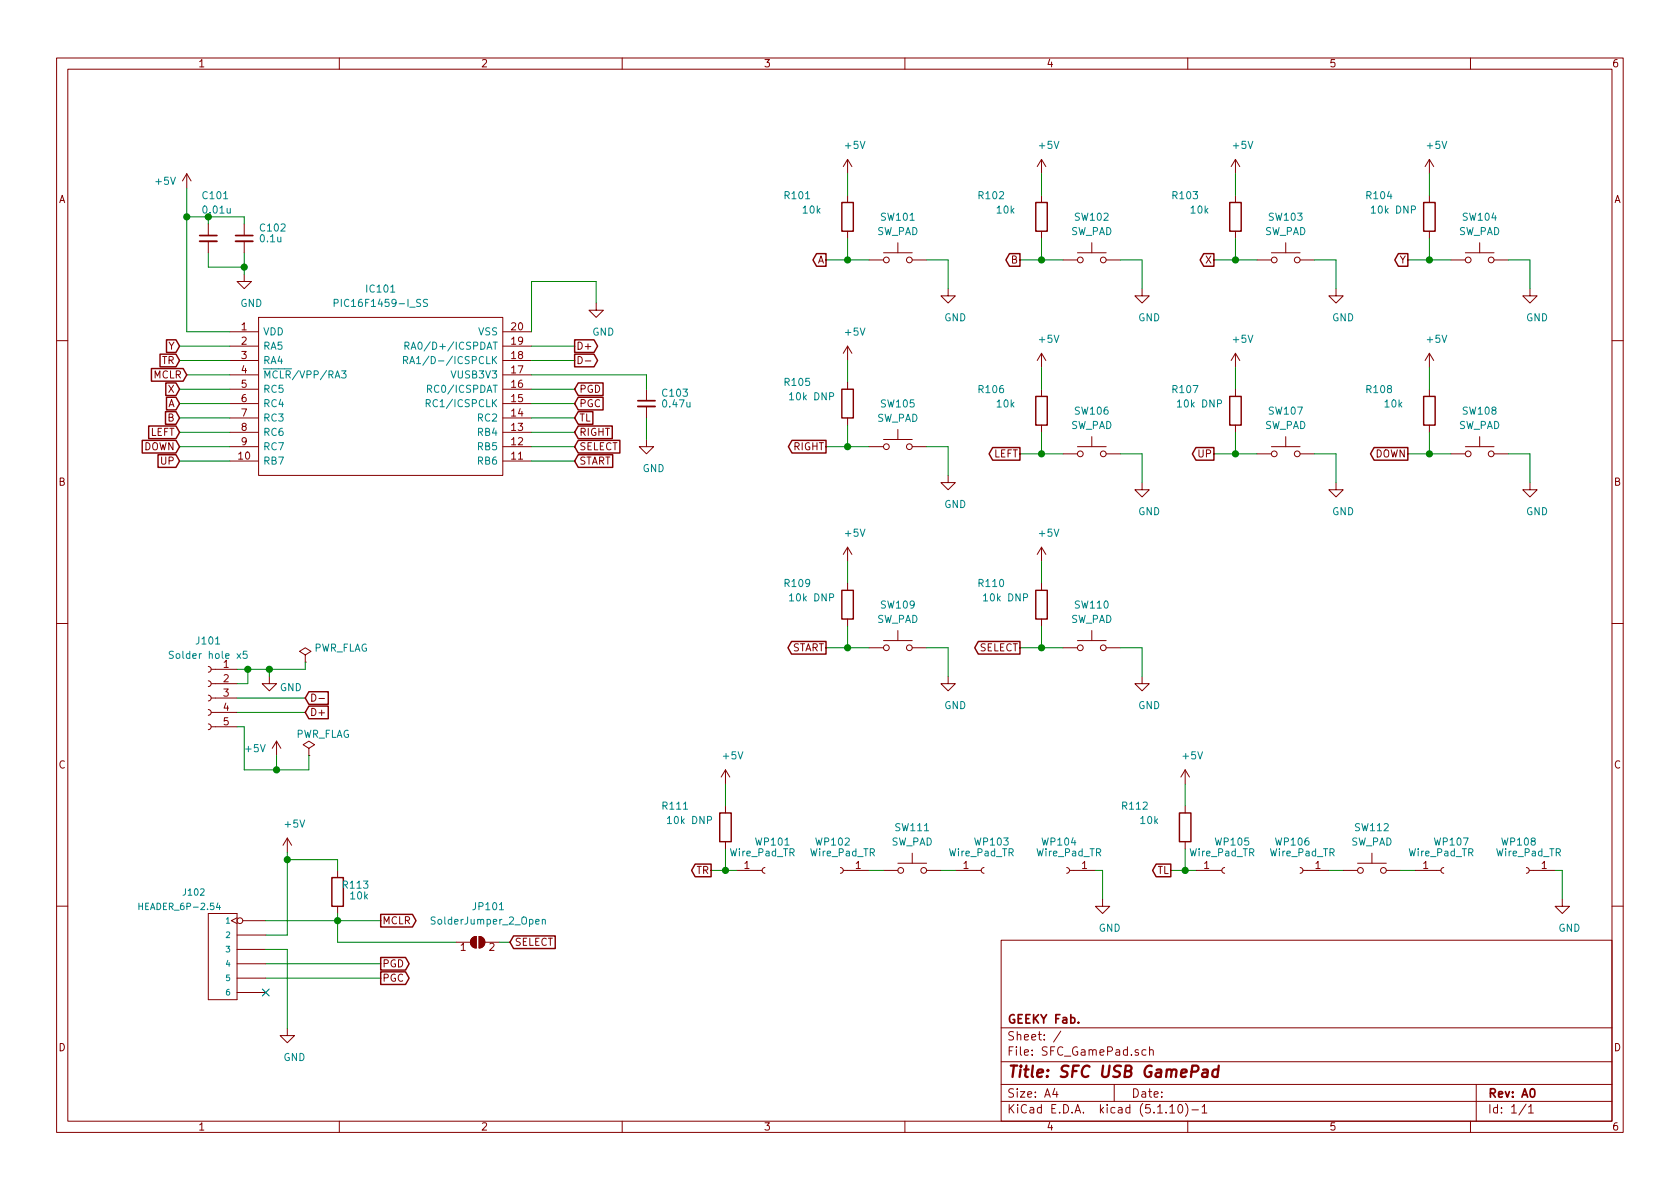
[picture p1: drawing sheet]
<svg xmlns="http://www.w3.org/2000/svg" width="297mm" height="210mm" viewBox="0 0 297 210" stroke-linecap="round" stroke-linejoin="round" font-family="sans-serif">
<g fill="none" stroke="#840000" stroke-width=".18">
<path d="M10 10.3h277v189.9h-277zM12 12.2h273v186.1h-273zM60 10.3v1.9M110 10.3v1.9M160 10.3v1.9M210 10.3v1.9M260 10.3v1.9M33 30.7l-.7 1.3M33 30.7v2.6M33 30.7l.8 1.3M36.8 39.6v2.1M43.2 39.6v2.1"/>
<path d="M149.9 28.2v2.5M149.9 34.5v1.3M149.9 28.2l-.8 1.3M149.9 28.2l.7 1.3M184.1 28.2l-.7 1.3M184.1 28.2v2.5M184.1 34.5v1.3M184.1 28.2l.8 1.3M218.4 28.2l-.7 1.3M218.4 28.2v2.5M218.4 34.5v1.3M218.4 28.2l.8 1.3"/>
<path d="M252.7 28.2v2.5M252.7 34.5v1.3M252.7 28.2l-.7 1.3M252.7 28.2l.8 1.3M36.8 42.7v2M40.6 58.7h5.1M43.2 48.5v1.3h1.2l-1.2 1.2-1.3-1.2h1.3M43.2 42.7v2M45.7 56.1h43.2v28h-43.2zM88.9 58.7h5.1M105.4 53.6v1.3h1.3l-1.3 1.2-1.3-1.2h1.3M149.9 40.9v1.3"/>
<path d="M153.7 46h2.5M156.2 44.7h5.1M158.7 42.9v1.8M161.3 46h2.5M167.6 51v1.3h1.3l-1.3 1.3-1.2-1.3h1.2M184.1 40.9v1.3M188 46h2.5M190.5 44.7h5.1M193 42.9v1.8M195.6 46h2.5M201.9 51v1.3h1.3l-1.3 1.3-1.2-1.3h1.2M218.4 40.9v1.3"/>
<path d="M222.2 46h2.6M224.8 44.7h5.1M227.3 42.9v1.8M229.9 46h2.5M236.2 51v1.3h1.3l-1.3 1.3-1.3-1.3h1.3M252.7 40.9v1.3M256.5 46h2.6M259.1 44.7h5.1M261.6 42.9v1.8M264.2 46h2.5M270.5 51v1.3h1.3l-1.3 1.3-1.3-1.3h1.3M10 60.2h2"/>
<path d="M40.6 79h5.1M40.6 61.2h5.1M40.6 63.7h5.1M40.6 66.3h5.1M40.6 68.8h5.1M40.6 71.4h5.1M40.6 73.9h5.1M40.6 76.4h5.1M88.9 79h5.1M88.9 61.2h5.1M88.9 63.7h5.1M88.9 66.3h5.1"/>
<path d="M88.9 68.8h5.1M88.9 71.4h5.1M88.9 73.9h5.1M88.9 76.4h5.1M102.2 63a.64 .64 0 0 1 .8 .7 .64 .64 0 0 1-.8 .6zM103.5 63.8h1M114.3 77.7v1.3h1.3l-1.3 1.3-1.3-1.3h1.3M114.3 68.8v2.1M114.3 71.9v2M149.9 61.2v2.5M149.9 67.6v1.2M149.9 73.9v1.3"/>
<path d="M149.9 61.2l-.8 1.3M149.9 61.2l.7 1.3M153.7 79h2.5M156.2 77.7h5.1M158.7 75.9v1.8M161.3 79h2.5M184.1 62.5v2.5M184.1 68.8v1.3M184.1 75.2v1.2M184.1 62.5l-.7 1.2M184.1 62.5l.8 1.2M190.5 79h5.1"/>
<path d="M193 77.2v1.8M218.4 62.5v2.5M218.4 68.8v1.3M218.4 75.2v1.2M218.4 62.5l-.7 1.2M218.4 62.5l.8 1.2M224.8 79h5.1M227.3 77.2v1.8M252.7 62.5v2.5M252.7 68.8v1.3M252.7 75.2v1.2M252.7 62.5l-.7 1.2"/>
<path d="M252.7 62.5l.8 1.2M259.1 79h5.1M261.6 77.2v1.8M285 60.2h2M40.6 81.5h5.1M88.9 81.5h5.1M149.9 96.8v2.5M149.9 96.8l-.8 1.2M149.9 96.8l.7 1.2M167.6 84.1v1.2h1.3l-1.3 1.3-1.2-1.3h1.2M184.1 96.8v2.5M184.1 96.8l-.7 1.2"/>
<path d="M184.1 96.8l.8 1.2M188 80.3h2.5M195.6 80.3h2.5M201.9 85.3v1.3h1.3l-1.3 1.3-1.2-1.3h1.2M222.2 80.3h2.6M229.9 80.3h2.5M236.2 85.3v1.3h1.3l-1.3 1.3-1.3-1.3h1.3M256.5 80.3h2.6M264.2 80.3h2.5M270.5 85.3v1.3h1.3l-1.3 1.3-1.3-1.3h1.3M10 110.3h2M36.8 117.9l.4 .1 .1 .3-.1 .4-.4 .2"/>
<path d="M37.3 118.4h4.6M47.6 119.6v1.3h1.3l-1.3 1.3-1.2-1.3h1.2M54 115.8l1-.6-1-.7-1 .7 1 .6v1.3M54 117.1h.1M149.9 103.1v1.3M149.9 109.5v1.2M153.7 114.5h2.5M156.2 113.3h5.1M158.7 111.5v1.8M161.3 114.5h2.5M167.6 119.6v1.3h1.3l-1.3 1.3-1.2-1.3h1.2M184.1 103.1v1.3"/>
<path d="M184.1 109.5v1.2M188 114.5h2.5M190.5 113.3h5.1M193 111.5v1.8M195.6 114.5h2.5M201.9 119.6v1.3h1.3l-1.3 1.3-1.2-1.3h1.2M285 110.3h2M36.8 128l.4 .1 .1 .3-.1 .4-.4 .2M36.8 125.5l.4 .1 .1 .3-.1 .4-.4 .2M36.8 122.9l.4 .2 .1 .2-.1 .5-.4 .1M36.8 120.4l.4 .1 .1 .3-.1 .4-.4 .2M37.3 128.5h4.6"/>
<path d="M37.3 126h4.6M37.3 123.4h4.6M37.3 120.9h4.6M48.9 131.1l-.8 1.2M48.9 131.1v2.5M48.9 131.1l.8 1.2M54.6 132.3l1-.6-1-.6-1 .6 1 .6v1.3M54.6 133.6h.1M55.1 122.7a.64 .64 0 0 1 .8 .7 .64 .64 0 0 1-.8 .6zM56.4 123.5h1M128.3 136.1l-.8 1.3M128.3 136.1v2.6"/>
<path d="M128.3 136.1l.7 1.3M209.5 136.1v2.6M209.5 136.1l-.7 1.3M209.5 136.1l.8 1.3M50.8 148.2l-.8 1.3M50.8 148.2v2.5M50.8 148.2l.8 1.3M59.7 153.9v1.3M128.3 142.5v1.3M128.3 148.8v1.3M130.2 153.9h4.5M135.3 153.4l-.3 .1-.3 .3 .1 .4 .5 .2"/>
<path d="M148.6 153.4l.3 .1 .2 .3-.1 .4-.4 .2M149.1 153.9h4.6M156.2 153.9h2.5M158.7 152.6h5.1M161.3 150.9v1.7M163.8 153.9h2.6M168.9 153.9h4.6M174 153.4l-.3 .1-.2 .3 .1 .4 .4 .2M188.6 153.4l.3 .1 .2 .3-.1 .4-.4 .2M189.1 153.9h4.6M194.9 159v1.3h1.3l-1.3 1.2-1.2-1.2h1.2M209.5 142.5v1.3"/>
<path d="M209.5 148.8v1.3M211.5 153.9h4.5M216.5 153.4l-.3 .1-.2 .3 .1 .4 .4 .2M229.9 153.4l.3 .1 .2 .3-.1 .4-.4 .2M230.4 153.9h4.5M237.5 153.9h2.5M240 152.6h5.1M242.6 150.9v1.7M245.1 153.9h2.5M250.2 153.9h4.6M255.3 153.4l-.3 .1-.2 .3 .1 .4 .4 .2M269.9 153.4l.3 .1 .2 .3-.1 .4-.4 .2"/>
<path d="M270.4 153.9h4.6M276.2 159v1.3h1.3l-1.3 1.2-1.2-1.2h1.2M10 160.2h2M36.8 161.5h5.1v15.3h-5.1zM41.9 162.3l-1 .5 1 .5M41.9 165.3h5.1M41.9 167.9h5.1M41.9 170.4h5.1M41.9 173h5.1M41.9 175.5h5.1M42.9 162.8h4.1M59.7 160.3v1.2"/>
<path d="M80.6 166.6h2.6M83.4 166l.4-.3 .4-.1v2a1.03 1.03 0 0 1-.9-.6 1.03 1.03 0 0 1 .1-1zM84.7 165.6a1.02 1.02 0 0 1 1 1 1.02 1.02 0 0 1-1 1zM85.7 166.6h2.6M177 166.3h108v32h-108zM285 160.2h2M50.8 181.9v1.2h1.3l-1.3 1.3-1.3-1.3h1.3M60 198.3v1.9M110 198.3v1.9M160 198.3v1.9M177 194.8h108M177 191.8h108"/>
<path d="M177 187.8h108M177 181.8h108M186.5 192.5l-.4 1h1M186.8 193v1M187.6 182.3l-1.3 2M197 191.8v3M202.6 185.7l-.4-.1-.3 .3 .1 .6 .2 .1 .4-.1M203.3 185.7a.37 .37 0 0 1 .6 .1v.8M203.3 185.1v1.5M206.8 195.8l.5-.5v1.5M206.8 196.8h.9M208.5 195.4l.1-.1a.8 .8 0 0 1 .5 .8 .8 .8 0 0 1-.5 .7 1 1 0 0 1-.1-1.4z"/>
<path d="M209.6 195.1a1.71 1.71 0 0 1 0 2.3M210 198.3v1.9M210.7 196.3h1.2M212.5 195.8l.5-.5v1.5M212.5 196.8h.9M260 198.3v1.9M261 191.8v6.5M269.8 195.2l-1.2 2M270.3 195.8l.4-.5v1.5M270.3 196.8h.8"/>
<circle cx="156.7" cy="46" r=".51"/>
<circle cx="160.8" cy="46" r=".51"/>
<circle cx="191" cy="46" r=".51"/>
<circle cx="195.1" cy="46" r=".51"/>
<circle cx="225.3" cy="46" r=".51"/>
<circle cx="229.4" cy="46" r=".51"/>
<circle cx="259.6" cy="46" r=".51"/>
<circle cx="263.7" cy="46" r=".51"/>
<circle cx="156.7" cy="79" r=".51"/>
<circle cx="160.8" cy="79" r=".51"/>
<circle cx="191" cy="80.3" r=".51"/>
<circle cx="195.1" cy="80.3" r=".51"/>
<circle cx="225.3" cy="80.3" r=".51"/>
<circle cx="229.4" cy="80.3" r=".51"/>
<circle cx="259.6" cy="80.3" r=".51"/>
<circle cx="263.7" cy="80.3" r=".51"/>
<circle cx="156.7" cy="114.5" r=".51"/>
<circle cx="160.8" cy="114.5" r=".51"/>
<circle cx="191" cy="114.5" r=".51"/>
<circle cx="195.1" cy="114.5" r=".51"/>
<circle cx="159.3" cy="153.9" r=".51"/>
<circle cx="163.3" cy="153.9" r=".51"/>
<circle cx="240.5" cy="153.9" r=".51"/>
<circle cx="244.6" cy="153.9" r=".51"/>
<circle cx="42.4" cy="162.8" r=".51"/>
</g>
<path d="M212.7 189.2h.8l-.1 1.2M213.5 189.6l-.6 .1a.4 .4 0 0 0-.4 .3 .4 .4 0 0 0 .3 .4l.6-.1M215.4 189.2a.68 .68 0 0 0-1 .3v.8l.3 .1 .6-.1M215.5 188.4l-.3 2" fill="none" stroke="#840000" stroke-width=".41"/>
<g fill="none" stroke="#840000" stroke-width=".25">
<path d="M148.8 35.8h2.1v5.1h-2.1zM183.1 35.8h2.1v5.1h-2.1zM217.4 35.8h2.1v5.1h-2.1zM251.7 35.8h2v5.1h-2zM144.4 44.9h1.6v2.2h-1.6l-.7-1.1zM178.5 44.9h1.8v2.2h-1.8l-.6-1.1zM212.8 44.9h1.8v2.2h-1.8l-.6-1.1zM247.2 44.9h1.7v2.2h-1.7l-.6-1.1zM25.1 77.9h6l.6 1.1-.6 1.1h-6zM26.3 75.3h4.8l.6 1.1-.6 1.2h-4.8zM26.8 65.2h5.6l.6 1.1-.6 1.1h-5.6zM28.3 62.6h2.8l.6 1.1-.6 1.2h-2.8z"/>
<path d="M29.3 72.8h1.8l.6 1.1-.6 1.1h-1.8zM29.3 67.7h1.8l.6 1.1-.6 1.1h-1.8zM29.4 60.1h1.7l.6 1.1-.6 1.1h-1.7zM29.4 70.3h1.7l.6 1.1-.6 1.1h-1.7zM101.6 62.6h3.4l.7 1.1-.7 1.2h-3.4zM101.6 60.1h3.4l.7 1.1-.7 1.1h-3.4zM102.2 70.3h4.4v2.2h-4.4l-.6-1.1zM102.2 77.9h7.4v2.2h-7.4l-.6-1.1zM102.2 75.3h6.1v2.3h-6.1l-.6-1.2zM102.2 67.7h4.4v2.2h-4.4l-.6-1.1zM102.2 72.8h2.6v2.2h-2.6l-.6-1.1zM140 77.9h6v2.2h-6l-.6-1.1z"/>
<path d="M148.8 68.8h2.1v5.1h-2.1zM175.5 79.1h4.8v2.3h-4.8l-.6-1.1zM183.1 70.1h2.1v5.1h-2.1zM211.5 79.1h3.1v2.3h-3.1l-.7-1.1zM217.4 70.1h2.1v5.1h-2.1zM243 79.1h5.9v2.3h-5.9l-.7-1.1zM251.7 70.1h2v5.1h-2zM27.9 80.4h3.2l.6 1.1-.6 1.1h-3.2zM102.2 80.4h6.1v2.2h-6.1l-.6-1.1zM140 113.4h6v2.3h-6l-.7-1.2zM148.8 104.4h2.1v5.1h-2.1zM173 113.4h7.3v2.3h-7.3l-.7-1.2z"/>
<path d="M183.1 104.4h2.1v5.1h-2.1zM54.6 122.3h3.4v2.3h-3.4l-.6-1.2zM54.6 124.9h3.4v2.2h-3.4l-.6-1.1zM58.7 155.2h2v5.1h-2zM122.9 152.8h2.8v2.2h-2.8l-.6-1.1zM127.3 143.8h2v5h-2zM204.4 152.8h2.6v2.2h-2.6l-.6-1.1zM208.5 143.8h2.1v5h-2.1zM67.3 161.7h5.6l.7 1.1-.7 1.1h-5.6zM67.3 171.9h4.4l.6 1.1-.6 1.1h-4.4zM67.3 169.3h4.4l.6 1.1-.6 1.1h-4.4zM90.8 165.5h7.4v2.2h-7.4l-.6-1.1z"/>
</g>
<g fill="none" stroke="#008484" stroke-width=".18">
<path d="M59.1 53.6l.6-.1v-.4l-.1-.2h-.5v1.3M75.6 53l-.5-.1-.2 .2v.2l.1 .2 .5 .2 .1 .3-.3 .2-.4-.1M59.3 66.8l.4-1.2 .4 1.2M60.4 65.6h.8l-.4 .5 .3 .1 .1 .4-.3 .2-.5-.1M71.3 63.7l.7-.1v-.4l-.7-.2v1.3M71.6 61.2l.6-.1 .1-.5-.2-.1h-.5v1.3M71.7 63.7l.4 .6M71.9 61.2l.4 .6M72.4 64.3l.5-1.3 .4 1.3M72.6 64h.6M72.7 61.8l.4-1.3 .4 1.3M72.8 61.4h.6"/>
<path d="M75.4 71.3l.6-.1v-.4l-.2-.1h-.4v1.2M75.6 68.8l.6-.1 .1-.2v-.3l-.2-.1h-.5v1.3M75.6 71.3l.5 .6M30.7 115.2h-.5l-.2 .1v.3l.5 .3 .2 .3-.3 .2h-.5M43.7 115.2h-.6l-.1 .6 .2-.2 .5 .2v.5l-.2 .1-.5-.1M24.6 159.7v1.2M38.5 159.7l-.2 .8h.7M24.6 160.2h.6M38.8 160.1v.8M95.9 162.7l.2-.1h.3v.8M95.9 162.6v.8"/>
</g>
<path d="M35.3 42.7h3.1M41.7 42.7h3M112.8 71.9h3" fill="none" stroke="#840000" stroke-width=".33"/>
<path d="M35.3 41.7h3.1M41.7 41.7h3M112.8 70.9h3" fill="none" stroke="#840000" stroke-width=".3"/>
<g fill="#840000" stroke="#840000" stroke-width=".18">
<path d="M83.4 166l.4-.3 .4-.1v2a1.03 1.03 0 0 1-.9-.6 1.03 1.03 0 0 1 .1-1z"/>
<path d="M84.7 165.6a1.02 1.02 0 0 1 1 1 1.02 1.02 0 0 1-1 1z"/>
</g>
<g fill="none" stroke="#008400" stroke-width=".18">
<path d="M33 38.3h10.2v1.3M33 33.3v25.4h7.6M36.8 38.3v1.3M149.9 30.7v3.8M184.1 30.7v3.8M218.4 30.7v3.8M252.7 30.7v3.8M36.8 44.7v2.5h6.4M43.2 44.7v3.8M105.4 53.6v-3.8h-11.4v8.9M146 46h7.7M149.9 42.2v3.8"/>
<path d="M163.8 46h3.8v5M180.3 46h7.7M184.1 42.2v3.8M198.1 46h3.8v5M214.6 46h7.6M218.4 42.2v3.8M232.4 46h3.8v5M248.9 46h7.6M252.7 42.2v3.8M266.7 46h3.8v5M31.7 76.4h8.9M31.7 61.2h8.9"/>
<path d="M31.7 63.7h8.9M31.7 68.8h8.9M31.7 71.4h8.9M31.7 73.9h8.9M31.7 79h8.9M33 66.3h7.6M94 76.4h7.6M94 66.3h20.3v2.5M94 61.2h7.6M94 63.7h7.6M94 68.8h7.6M94 71.4h7.6"/>
<path d="M94 73.9h7.6M94 79h7.6M114.3 73.9v3.8M146 79h7.7M149.9 63.7v3.9M149.9 75.2v3.8M163.8 79h3.8v5.1M184.1 65v3.8M184.1 76.4v3.9M218.4 65v3.8M218.4 76.4v3.9M252.7 65v3.8"/>
<path d="M252.7 76.4v3.9M31.7 81.5h8.9M94 81.5h7.6M149.9 99.3v3.8M180.3 80.3h7.7M184.1 99.3v3.8M198.1 80.3h3.8v5M214.6 80.3h7.6M232.4 80.3h3.8v5M248.9 80.3h7.6M266.7 80.3h3.8v5M43.8 118.4v2.5h-1.9"/>
<path d="M47.6 118.4v1.2M54 117.1v1.3h-12.1M146 114.5h7.7M149.9 110.7v3.8M163.8 114.5h3.8v5.1M180.3 114.5h7.7M184.1 110.7v3.8M198.1 114.5h3.8v5.1M41.9 128.5h1.3v7.6h11.4v-2.5M41.9 126h12.1M41.9 123.4h12.1M48.9 133.6v2.5"/>
<path d="M128.3 138.7v3.8M209.5 138.7v3.8M50.8 150.7v14.6h-3.8M50.8 152h8.9v1.9M125.7 153.9h4.5M128.3 150.1v3.8M153.7 153.9h2.5M166.4 153.9h2.5M193.7 153.9h1.2v5.1M207 153.9h4.5M209.5 150.1v3.8M234.9 153.9h2.6"/>
<path d="M247.6 153.9h2.6M275 153.9h1.2v5.1M47 167.9h3.8v14M47 162.8h20.3M47 170.4h20.3M47 173h20.3M59.7 161.5v5.1h20.9M88.3 166.6h1.9"/>
</g>
<g fill="#008400" stroke="#008400" stroke-width=".25">
<circle cx="59.7" cy="162.8" r=".51"/>
<circle cx="184.2" cy="114.5" r=".51"/>
<circle cx="149.9" cy="46" r=".51"/>
<circle cx="218.4" cy="80.3" r=".51"/>
<circle cx="184.2" cy="46" r=".51"/>
<circle cx="252.7" cy="46" r=".51"/>
<circle cx="50.8" cy="152" r=".51"/>
<circle cx="184.2" cy="80.3" r=".51"/>
<circle cx="218.4" cy="46" r=".51"/>
<circle cx="33" cy="38.3" r=".51"/>
<circle cx="48.9" cy="136.1" r=".51"/>
<circle cx="252.7" cy="80.3" r=".51"/>
<circle cx="36.8" cy="38.3" r=".51"/>
<circle cx="209.6" cy="153.9" r=".51"/>
<circle cx="47.6" cy="118.4" r=".51"/>
<circle cx="149.9" cy="79" r=".51"/>
<circle cx="149.9" cy="114.5" r=".51"/>
<circle cx="128.3" cy="153.9" r=".51"/>
<circle cx="43.8" cy="118.4" r=".51"/>
<circle cx="43.2" cy="47.2" r=".51"/>
</g>
<path d="M46.4 174.9l1.2 1.2M47.6 174.9l-1.2 1.2" fill="none" stroke="#000084" stroke-width=".18"/>
<text font-size="2.8" fill="#840000" x="178" y="190.5">Title: SFC USB GamePad</text>
<g font-size="2.1" fill="#840000">
<text x="178" y="184">Sheet: /</text>
<text x="178" y="181">GEEKY Fab.</text>
<text x="178" y="186.7">File: SFC_GamePad.sch</text>
<text x="178" y="196.9">KiCad E.D.A. kicad (5.1.10)-1</text>
<text x="178" y="194.1">Size: A4</text>
<text x="200" y="194.1">Date:</text>
<text x="263" y="194.1">Rev: A0</text>
<text x="263" y="196.9">Id: 1/1</text>
</g>
<g font-size="1.8" fill="#840000">
<text x="35" y="11.9">1</text>
<text x="85" y="11.9">2</text>
<text x="135" y="11.9">3</text>
<text x="185" y="11.9">4</text>
<text x="235" y="11.9">5</text>
<text x="285" y="11.9">6</text>
<text x="10.4" y="35.9">A</text>
<text x="285.4" y="35.9">A</text>
<text x="144.5" y="46.6">A</text>
<text x="178.8" y="46.6">B</text>
<text x="213.2" y="46.6">X</text>
<text x="247.5" y="46.6">Y</text>
<text x="42.7" y="58.4">1</text>
<text x="90.5" y="58.4">20</text>
<text x="28.6" y="64.4">TR</text>
<text x="29.8" y="61.8">Y</text>
<text x="42.7" y="61">2</text>
<text x="42.7" y="63.5">3</text>
<text x="90.5" y="61">19</text>
<text x="90.5" y="63.5">18</text>
<text x="101.9" y="61.8">D+</text>
<text x="27.1" y="66.9">MCLR</text>
<text x="29.8" y="69.5">X</text>
<text x="42.7" y="66">4</text>
<text x="42.7" y="68.6">5</text>
<text x="42.7" y="71.1">6</text>
<text x="90.5" y="66">17</text>
<text x="90.5" y="68.6">16</text>
<text x="90.5" y="71.1">15</text>
<text x="102.4" y="69.5">PGD</text>
<text x="26.5" y="77.1">LEFT</text>
<text x="29.7" y="74.5">B</text>
<text x="29.7" y="72">A</text>
<text x="42.7" y="73.7">7</text>
<text x="42.7" y="76.2">8</text>
<text x="90.5" y="73.7">14</text>
<text x="90.5" y="76.2">13</text>
<text x="102.4" y="72">PGC</text>
<text x="102.4" y="77.1">RIGHT</text>
<text x="102.4" y="74.5">TL</text>
<text x="25.4" y="79.6">DOWN</text>
<text x="28.5" y="82.2">UP</text>
<text x="42.2" y="81.3">10</text>
<text x="42.7" y="78.7">9</text>
<text x="90.5" y="78.7">12</text>
<text x="90.5" y="81.3">11</text>
<text x="102.4" y="79.6">SELECT</text>
<text x="102.4" y="82.2">START</text>
<text x="140.3" y="79.6">RIGHT</text>
<text x="175.7" y="80.9">LEFT</text>
<text x="211.9" y="80.9">UP</text>
<text x="243.1" y="80.9">DOWN</text>
<text x="10.4" y="85.9">B</text>
<text x="285.4" y="85.9">B</text>
<text x="39.5" y="118.1">1</text>
<text x="139.9" y="115.2">START</text>
<text x="173.1" y="115.2">SELECT</text>
<text x="39.5" y="120.6">2</text>
<text x="39.5" y="123.2">3</text>
<text x="39.5" y="125.7">4</text>
<text x="39.5" y="128.3">5</text>
<text x="54.8" y="126.6">D+</text>
<text x="10.4" y="135.9">C</text>
<text x="285.4" y="135.9">C</text>
<text x="123.1" y="154.6">TR</text>
<text x="131.6" y="153.7">1</text>
<text x="151.3" y="153.7">1</text>
<text x="170.3" y="153.7">1</text>
<text x="191.3" y="153.7">1</text>
<text x="204.6" y="154.6">TL</text>
<text x="212.9" y="153.7">1</text>
<text x="232.6" y="153.7">1</text>
<text x="251.6" y="153.7">1</text>
<text x="272.6" y="153.7">1</text>
<text x="67.6" y="163.4">MCLR</text>
<text x="91" y="167.3">SELECT</text>
<text x="67.6" y="173.6">PGC</text>
<text x="67.6" y="171.1">PGD</text>
<text x="81.4" y="168.1">1</text>
<text x="86.5" y="168.1">2</text>
<text x="10.4" y="185.9">D</text>
<text x="285.4" y="185.9">D</text>
<text x="35" y="199.9">1</text>
<text x="85" y="199.9">2</text>
<text x="135" y="199.9">3</text>
<text x="185" y="199.9">4</text>
<text x="235" y="199.9">5</text>
<text x="285" y="199.9">6</text>
</g>
<g font-size="1.8" fill="#008484">
<text x="149.5" y="26.3">+5V</text>
<text x="183.8" y="26.3">+5V</text>
<text x="218.1" y="26.3">+5V</text>
<text x="252.4" y="26.3">+5V</text>
<text x="27.6" y="32.7">+5V</text>
<text x="36" y="35.2">C101</text>
<text x="138.9" y="35.2">R101</text>
<text x="173.2" y="35.2">R102</text>
<text x="207.4" y="35.2">R103</text>
<text x="241.7" y="35.2">R104</text>
<text x="36.1" y="37.8">0.01u</text>
<text x="46.1" y="40.9">C102</text>
<text x="142" y="37.8">10k</text>
<text x="155" y="41.6">SW_PAD</text>
<text x="155.9" y="39">SW101</text>
<text x="176.3" y="37.8">10k</text>
<text x="189.3" y="41.6">SW_PAD</text>
<text x="190.1" y="39">SW102</text>
<text x="210.6" y="37.8">10k</text>
<text x="223.5" y="41.6">SW_PAD</text>
<text x="224.4" y="39">SW103</text>
<text x="242.8" y="37.8">10k DNP</text>
<text x="257.8" y="41.6">SW_PAD</text>
<text x="258.7" y="39">SW104</text>
<text x="46.1" y="42.8">0.1u</text>
<text x="64.9" y="51.7">IC101</text>
<text x="42.5" y="54.3">GND</text>
<text x="46.5" y="59.3">VDD</text>
<text x="60.1" y="54.3">PIC16F1459-I_SS</text>
<text x="84.6" y="59.3">VSS</text>
<text x="104.7" y="59.4">GND</text>
<text x="149.5" y="59.4">+5V</text>
<text x="167" y="56.8">GND</text>
<text x="201.2" y="56.8">GND</text>
<text x="235.5" y="56.8">GND</text>
<text x="269.8" y="56.8">GND</text>
<text x="46.5" y="61.8">RA5</text>
<text x="46.5" y="64.4">RA4</text>
<text x="73.5" y="61.8">RA0/D+/ICSPDAT</text>
<text x="74" y="64.4">RA1/D-/ICSPCLK</text>
<text x="183.8" y="60.6">+5V</text>
<text x="218.1" y="60.6">+5V</text>
<text x="252.4" y="60.6">+5V</text>
<text x="46.5" y="66.9">MCLR/VPP/RA3</text>
<text x="46.5" y="69.5">RC5</text>
<text x="76.4" y="69.5">RC0/ICSPDAT</text>
<text x="80.1" y="66.9">VUSB3V3</text>
<text x="117.2" y="70.1">C103</text>
<text x="138.9" y="68.2">R105</text>
<text x="139.9" y="70.8">10k DNP</text>
<text x="173.2" y="69.5">R106</text>
<text x="207.4" y="69.5">R107</text>
<text x="241.7" y="69.5">R108</text>
<text x="46.5" y="72">RC4</text>
<text x="46.5" y="74.5">RC3</text>
<text x="46.5" y="77.1">RC6</text>
<text x="76.4" y="72">RC1/ICSPCLK</text>
<text x="84.6" y="74.5">RC2</text>
<text x="84.6" y="77.1">RB4</text>
<text x="117.3" y="72.1">0.47u</text>
<text x="155" y="74.6">SW_PAD</text>
<text x="155.9" y="72.1">SW105</text>
<text x="176.3" y="72.1">10k</text>
<text x="189.3" y="75.9">SW_PAD</text>
<text x="190.1" y="73.3">SW106</text>
<text x="208.5" y="72.1">10k DNP</text>
<text x="223.5" y="75.9">SW_PAD</text>
<text x="224.4" y="73.3">SW107</text>
<text x="244.9" y="72.1">10k</text>
<text x="257.8" y="75.9">SW_PAD</text>
<text x="258.7" y="73.3">SW108</text>
<text x="46.5" y="79.6">RC7</text>
<text x="46.5" y="82.2">RB7</text>
<text x="84.6" y="79.6">RB5</text>
<text x="84.6" y="82.2">RB6</text>
<text x="113.6" y="83.5">GND</text>
<text x="167" y="89.8">GND</text>
<text x="149.5" y="94.9">+5V</text>
<text x="183.8" y="94.9">+5V</text>
<text x="201.2" y="91.1">GND</text>
<text x="235.5" y="91.1">GND</text>
<text x="269.8" y="91.1">GND</text>
<text x="138.9" y="103.8">R109</text>
<text x="139.9" y="106.3">10k DNP</text>
<text x="155.9" y="107.6">SW109</text>
<text x="173.2" y="103.8">R110</text>
<text x="174.2" y="106.3">10k DNP</text>
<text x="190.1" y="107.6">SW110</text>
<text x="34.8" y="114">J101</text>
<text x="155" y="110.2">SW_PAD</text>
<text x="189.3" y="110.2">SW_PAD</text>
<text x="30.8" y="116.5">Solder hole x5</text>
<text x="55.4" y="115.2">PWR_FLAG</text>
<text x="49.5" y="122.2">GND</text>
<text x="167" y="125.4">GND</text>
<text x="201.2" y="125.4">GND</text>
<text x="52.2" y="130.5">PWR_FLAG</text>
<text x="43.5" y="133">+5V</text>
<text x="127.9" y="134.3">+5V</text>
<text x="209.2" y="134.3">+5V</text>
<text x="117.3" y="143.2">R111</text>
<text x="198.6" y="143.2">R112</text>
<text x="50.5" y="146.3">+5V</text>
<text x="118.3" y="145.7">10k DNP</text>
<text x="133.7" y="149.5">WP101</text>
<text x="144.3" y="149.5">WP102</text>
<text x="157.5" y="149.5">SW_PAD</text>
<text x="158.4" y="147">SW111</text>
<text x="172.4" y="149.5">WP103</text>
<text x="184.4" y="149.5">WP104</text>
<text x="201.7" y="145.7">10k</text>
<text x="215" y="149.5">WP105</text>
<text x="225.6" y="149.5">WP106</text>
<text x="238.8" y="149.5">SW_PAD</text>
<text x="239.7" y="147">SW112</text>
<text x="253.7" y="149.5">WP107</text>
<text x="265.6" y="149.5">WP108</text>
<text x="129.1" y="151.4">Wire_Pad_TR</text>
<text x="143.3" y="151.4">Wire_Pad_TR</text>
<text x="167.9" y="151.4">Wire_Pad_TR</text>
<text x="183.3" y="151.4">Wire_Pad_TR</text>
<text x="210.4" y="151.4">Wire_Pad_TR</text>
<text x="224.6" y="151.4">Wire_Pad_TR</text>
<text x="249.1" y="151.4">Wire_Pad_TR</text>
<text x="264.6" y="151.4">Wire_Pad_TR</text>
<text x="60.8" y="157.1">R113</text>
<text x="62" y="159">10k</text>
<text x="83.8" y="161">JP101</text>
<text x="76.7" y="163.5">SolderJumper_2_Open</text>
<text x="194.3" y="164.8">GND</text>
<text x="275.5" y="164.8">GND</text>
<text x="50.1" y="187.6">GND</text>
</g>
<g font-size="1.6" fill="#008484">
<text x="25.1" y="160.9">HEADER_6P-2.54</text>
<text x="32.5" y="158.4">J102</text>
</g>
<g font-size="1.4" fill="#008484">
<text x="40.1" y="163.3">1</text>
<text x="40.1" y="165.9">2</text>
<text x="40.1" y="168.4">3</text>
<text x="40.1" y="170.9">4</text>
<text x="40.1" y="173.5">5</text>
<text x="40.1" y="176">6</text>
</g>
</svg>
